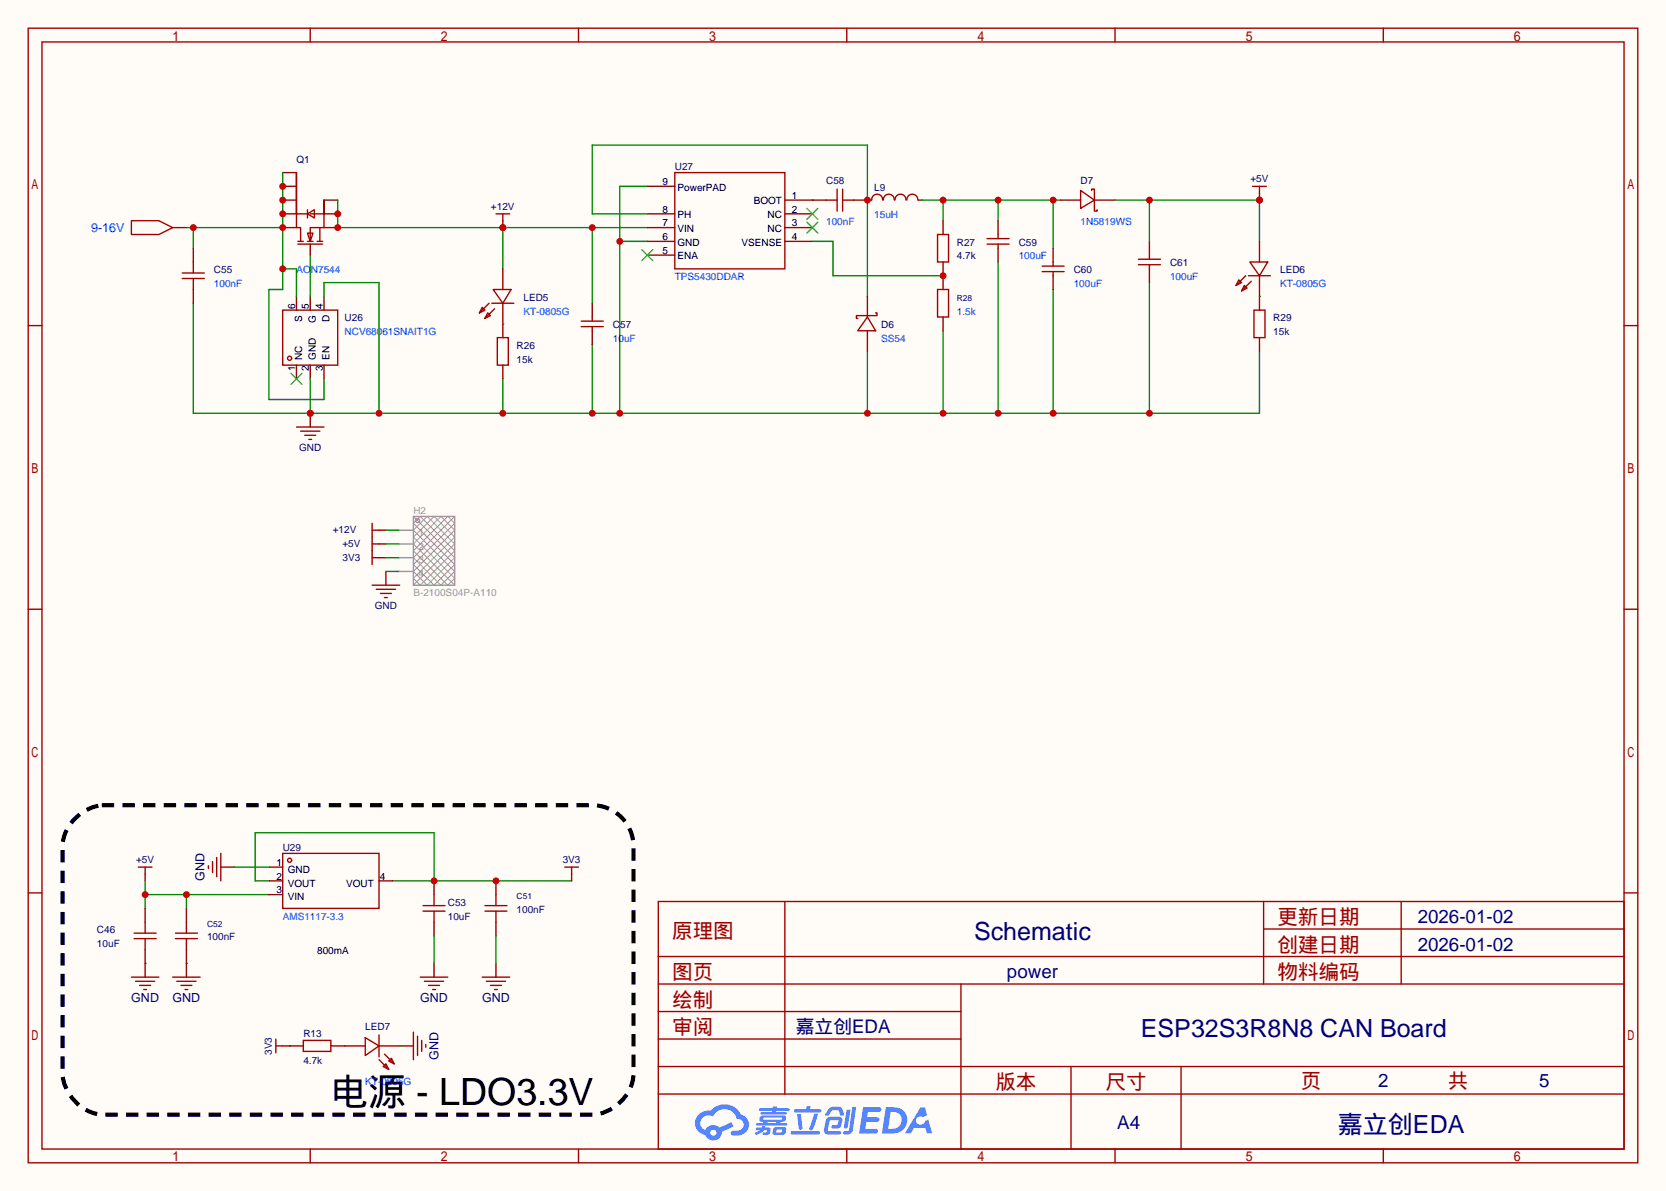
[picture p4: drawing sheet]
<svg xmlns="http://www.w3.org/2000/svg" width="308mm" height="220mm" viewBox="0 0 308 220" stroke-linecap="round" stroke-linejoin="round" font-family="sans-serif">
<path d="M0 0h307.6v220h-307.6z" fill="#fffcf7"/>
<g fill="none" stroke="#a10000" stroke-width=".25">
<path d="M5.2 5.2h297.2v209.6h-297.2zM7.7 7.7h292.1v204.5h-292.1zM57.3 5.2v2.5M106.8 5.2v2.5M156.3 5.2v2.5M205.9 5.2v2.5M255.4 5.2v2.5M5.2 60.1h2.5M299.8 60.1h2.6M5.2 112.5h2.5M299.8 112.5h2.6M5.2 164.9h2.5"/>
<path d="M121.5 166.5h178.3v45.7h-178.3zM121.5 176.7h178.3M144.9 166.5v35.6M233.3 166.5v15.2M233.3 171.6h66.5M258.7 166.5v15.2M299.8 164.9h2.6M121.5 186.8h55.9M121.5 181.7h178.3M121.5 197h178.3M121.5 191.9h55.9M177.4 181.7v30.5"/>
<path d="M197.7 197v15.2M218.1 197v15.2M57.3 212.2v2.6M106.8 212.2v2.6M121.5 202.1h178.3M156.3 212.2v2.6M205.9 212.2v2.6M255.4 212.2v2.6"/>
</g>
<g fill="#5487ff">
<path d="M159.4 204.5h2.1a.97 .97 0 0 1 1.2 .4 .53 .53 0 0 1-.7 .4h-1.8l-.1 1.1h1.9a.43 .43 0 0 1 .4 .4 .43 .43 0 0 1-.5 .4h-1.9l-.2 1.3h1.6a.45 .45 0 0 1 .6 .2 .45 .45 0 0 1-.1 .6h-3.3z"/>
<path d="M169.9 204.5h.9l.4 1.5-.8 .3a.82 .82 0 0 0-1.1 .1 .82 .82 0 0 0 .1 1.2 .82 .82 0 0 0 1.1-.1l.3-.5 .6-.2 .7 2.5h-1l-.3-1h-2l-.6 1h-1.1z"/>
<path d="M156.3 204.9h.7l-.5 3.2a.36 .36 0 0 1-.3 .3 .36 .36 0 0 1-.4-.3z"/>
<path d="M157.4 204.4h.7l-.6 4.3a1.13 1.13 0 0 1-1.8 .6l.2-.4h.7l.2-.2z"/>
<path d="M153.1 204.7l.6-.3h1a.77 .77 0 0 1 .8 .5l.3 1-.1 .2-.6-.1-.3-.9-1-.1a1.3 1.3 0 0 0-.8 1l-.5 .1-.2-.2z"/>
<path d="M152.6 206.6l.6-.3 1.7-.1a.66 .66 0 0 1 .6 1l-.1 .4a.81 .81 0 0 1-.9 .8h-.7a.32 .32 0 0 1-.3-.3 .32 .32 0 0 1 .4-.3h.7l.2-.9h-1.6l-.4 1.9 2.2 .1a.32 .32 0 0 1 .3 .3 .32 .32 0 0 1-.4 .3h-2.2l-.5-.3-.1-.5z"/>
<path d="M146.1 208.9h5a.33 .33 0 0 1 .3 .3 .33 .33 0 0 1-.4 .3h-4.8l-.2-.1z"/>
<path d="M150.3 205.7h.8l-1 2.9a.36 .36 0 0 1-.4 .2 .36 .36 0 0 1-.3-.3z"/>
<path d="M147.2 205.7h.7l.3 2.6a.34 .34 0 0 1-.3 .4 .34 .34 0 0 1-.4-.3z"/>
<path d="M146.7 204.8h2.1l.1-.4 .2-.1h.5l-.1 .5h1.8a.32 .32 0 0 1 .4 .4 .32 .32 0 0 1-.4 .3h-4.5l-.2-.2z"/>
<path d="M139.7 208.3h.9l.1-.3h.6v.2l.8 .1a.82 .82 0 0 1-.5 1.3h-.8v-.4l.8-.2v-.2l-.5-.1-.5 .5-1.1 .4-.2-.4 1-.5h-.7z"/>
<path d="M140.2 204.7h2.4l.1-.3 .7-.1v.4h2.1l.3 .3-.3 .2h-2.2v.2h1.8l.2 .3-.2 .1h-4.5l-.2-.1 .1-.3h2v-.2h-2.2l-.2-.2z"/>
<path d="M163.6 204.5l-.8 4.8h1.7a2.47 2.47 0 0 0 2.9-1.6 2.47 2.47 0 0 0-1.5-3.1zM164.4 205.3a1.61 1.61 0 0 1 2.1 1.5 1.61 1.61 0 0 1-1.8 1.7h-.7z"/>
<path d="M140.4 206.2a.55 .55 0 0 0-.2 .7 .55 .55 0 0 0 .7 .3l.1 .2h-1.3l-.1 .4 5.5 .1 .3-.2-.2-.3h-1.2l.2-.2a.7 .7 0 0 0 .8-.3 .7 .7 0 0 0 0-.8l-4.2-.1zM141 206.4h3.3l.1 .1-.2 .3h-3.2l-.1-.2zM141.7 207.2h1.7l-.2 .2h-1.4z"/>
<path d="M142.8 208.4a1.05 1.05 0 0 0 0 1.1 2.91 2.91 0 0 0 2.2-.1 .98 .98 0 0 0 0-1.2h-1.7zM143.4 208.7l.9-.1 .1 .1v.3l-.3 .2-.8-.1z"/>
<path d="M129.1 205.8a2.23 2.23 0 0 0-.7 2.3 2.23 2.23 0 0 0 1.8 1.6 1.58 1.58 0 0 0 1.8 .9 1.58 1.58 0 0 0 1.3-1.5l2.2-1.1-.5-.7-2.1 1a1.65 1.65 0 0 0-2.7 .4 1.45 1.45 0 0 1-.8-1.9 1.45 1.45 0 0 1 2-.7l.3 .1a2.3 2.3 0 0 1 2.3-1.3 2.3 2.3 0 0 1 2 1.7 1.12 1.12 0 0 1 1.3 1 1.12 1.12 0 0 1-1.1 1.2h-.7a.45 .45 0 0 0-.6 .4 .45 .45 0 0 0 .4 .5 2.26 2.26 0 0 0 2.9-2.4 2.04 2.04 0 0 0-1.4-1.5 3.3 3.3 0 0 0-5.6-.7l-1.1 .1zM131.1 209.2a.6 .6 0 0 1 1.2 0 .6 .6 0 0 1-1.2 0z"/>
</g>
<path d="M26.8 161.4v1.3M52.2 193.2h1.3M73.8 193.2h2.5" fill="none" stroke="#870000" stroke-width=".25"/>
<path d="M25.5 160.1h2.6M26.8 160.1v1.3M50.9 191.9v2.5M50.9 193.2h1.3M76.3 190.6v5.1M77.1 191.4v3.5M77.9 192.2v2M78.6 192.9v.5" fill="none" stroke="#a10000" stroke-width=".25"/>
<path d="M26.8 162.7v5.1M26.8 165.2h22.9M34.4 165.2v2.6" fill="none" stroke="#008700" stroke-width=".25"/>
<g fill="#c00">
<circle cx="26.8" cy="165.2" r=".63"/>
<circle cx="34.4" cy="165.2" r=".63"/>
</g>
<g fill="none" stroke="#870000" stroke-width=".25">
<path d="M52.2 39.5h2.5M52.2 37h2.5M52.2 34.4h2.5M52.2 31.9h2.5M59.8 39.5h2.6M59.8 37h2.6M31.9 42h2.5M52.2 42h2.5M54.7 54.7v2.6M57.3 45.1v2M57.3 54.7v2.6M59.8 42h2.6"/>
<path d="M59.8 54.7v2.6M54.7 67.4v2.6M57.3 67.4v2.6M59.8 67.4v2.6M26.8 177.9v2.6M34.4 177.9v2.6M40.8 160.1h2.5M80.1 177.9v2.6M91.6 177.9v2.6M105.5 161.4v1.3"/>
</g>
<g fill="none" stroke="#a10000" stroke-width=".25">
<path d="M56.8 39.5l1.2-.8v1.6zM56.8 39.5h-2.1v-7.6v10.1h.8v2.6M56.8 38.7v1.6M57.3 39.5h2.5v-2.5v5h-2.5v2.6M24.3 40.8h5l2.6 1.2-2.6 1.3h-5zM52.2 57.3h10.2v10.1h-10.2zM55 45.1h4.6M55 44.6h1M56.8 43.1h1l-.5 1.5zM56.8 44.6h1M58.5 44.6h1.1M59.1 42v2.6"/>
<path d="M38.5 159.9v.5M39.2 159.1v2.1M40 158.4v3.5M40.8 157.6v5.1M104.3 160.1h2.5M105.5 160.1v1.3M24.3 180.5h5M25 181.2h3.6M25.8 182h2M26.5 182.8h.6M31.9 180.5h5.1M32.6 181.2h3.6"/>
<path d="M33.4 182h2M34.2 182.8h.5M77.6 180.5h5.1M78.4 181.2h3.5M79.1 182h2.1M79.9 182.8h.5M89 180.5h5.1M89.8 181.2h3.5M90.6 182h2M91.3 182.8h.5"/>
<circle cx="53.5" cy="66.2" r=".38"/>
</g>
<g fill="none" stroke="#008700" stroke-width=".25">
<path d="M52.2 31.9v21.6h-2.5v20.3h10.1v-3.8M34.4 42h17.8M35.7 42v3.8M52.2 49.7h2.5v5M57.3 47.1v7.6M26.8 177.9h.1M34.4 177.9h.1M43.3 160.1h6.4M49.7 162.7h-2.6v-8.9h33v8.9M72.5 162.7h33M80.1 172.8v5.1M91.6 172.8v5.1"/>
<path d="M53.5 193.2h.1"/>
</g>
<path d="M19.2 148.7h90.1a7.6 7.6 0 0 1 7.7 7.6v41.9a8.2 8.2 0 0 1-7.7 7.7h-90.1a8.2 8.2 0 0 1-7.6-7.7v-41.9a8.2 8.2 0 0 1 7.6-7.6" fill="none" stroke="#000" stroke-width=".76" stroke-dasharray="1.5 2.3"/>
<path d="M53.7 69l2.1 2M55.8 69l-2.1 2" fill="none" stroke="#3c3" stroke-width=".25"/>
<g fill="#c00">
<circle cx="52.2" cy="49.7" r=".63"/>
<circle cx="52.2" cy="42" r=".63"/>
<circle cx="52.2" cy="39.5" r=".63"/>
<circle cx="52.2" cy="37" r=".63"/>
<circle cx="52.2" cy="34.4" r=".63"/>
<circle cx="35.7" cy="42" r=".63"/>
</g>
<path d="M119.5 34.4h-5.1v41.9M35.7 56v20.3h196.8v-11.4M59.8 54.7v-2.5h10.2v24.1M114.4 44.6h5.1M184.3 48.4v27.9M194.4 53.5v22.8M212.2 52.2v24.1M57.3 70v6.3M92.8 70v6.3M109.3 63.6v12.7M160.1 64.9v11.4M174.1 61.1v15.2" fill="none" stroke="#008700" stroke-width=".25"/>
<g fill="#c00">
<circle cx="57.3" cy="76.3" r=".63"/>
<circle cx="70" cy="76.3" r=".63"/>
<circle cx="92.8" cy="76.3" r=".63"/>
<circle cx="109.3" cy="76.3" r=".63"/>
<circle cx="114.4" cy="76.3" r=".63"/>
<circle cx="114.4" cy="44.6" r=".63"/>
<circle cx="160.1" cy="76.3" r=".63"/>
<circle cx="174.1" cy="76.3" r=".63"/>
<circle cx="184.3" cy="76.3" r=".63"/>
<circle cx="194.4" cy="76.3" r=".63"/>
<circle cx="212.2" cy="76.3" r=".63"/>
</g>
<path d="M57.3 76.3v2.6" fill="none" stroke="#870000" stroke-width=".25"/>
<circle cx="57.3" cy="76.3" r=".63" fill="#c00"/>
<path d="M54.7 78.9h5.1M55.5 79.6h3.6M56.3 80.4h2M57 81.2h.5" fill="none" stroke="#a10000" stroke-width=".25"/>
<path d="M62.4 37v5h57.1M92.8 42v7.7M109.3 42v14" fill="none" stroke="#008700" stroke-width=".25"/>
<g fill="#c00">
<circle cx="92.8" cy="42" r=".63"/>
<circle cx="109.3" cy="42" r=".63"/>
<circle cx="62.4" cy="42" r=".63"/>
<circle cx="62.4" cy="39.5" r=".63"/>
</g>
<path d="M124.6 31.9h20.3v17.8h-20.3zM160.9 36.9a1.01 1.01 0 0 1 1.1-1 1.01 1.01 0 0 1 1 1M163.1 36.9a1.01 1.01 0 0 1 1-1 1.01 1.01 0 0 1 1 1M165.2 36.9a1.01 1.01 0 0 1 1.1-1 1.01 1.01 0 0 1 1 1M167.4 36.9a1.01 1.01 0 0 1 1-1 1.01 1.01 0 0 1 1.1 1M160.1 58.5l1.6 2.6h-3.3zM161.7 57.8h.2v.5h-3.8v.5h.3M91.8 62.4h2.1v5h-2.1z" fill="none" stroke="#a10000" stroke-width=".25"/>
<g fill="none" stroke="#870000" stroke-width=".25">
<path d="M119.5 39.5h5.1M119.5 34.4h5.1M144.9 37h5.1M144.9 39.5h5.1M160.1 37h.8M169.5 37h.8M92.8 59.8v2.6M119.5 42h5.1M119.5 44.6h5.1M119.5 47.1h5.1M144.9 42h5.1M144.9 44.6h5.1"/>
<path d="M160.1 54.7v3.8M92.8 67.4v2.6M160.1 61.1v3.8"/>
</g>
<path d="M149 38.5l2 2M151 38.5l-2 2M118.5 46.1l2 2M120.5 46.1l-2 2M149 41l2 2.1M151 41l-2 2.1" fill="none" stroke="#3c3" stroke-width=".25"/>
<path d="M119.5 39.5h-10.2v-12.7h50.8v27.9M150 37h.1M170.3 37h25.4M174.1 37v3.8M184.3 37v3.8M194.4 37v8.8M150 44.6h3.8v6.3h20.3" fill="none" stroke="#008700" stroke-width=".25"/>
<g fill="#c00">
<circle cx="174.1" cy="37" r=".63"/>
<circle cx="184.3" cy="37" r=".63"/>
<circle cx="194.4" cy="37" r=".63"/>
</g>
<path d="M195.7 37h3.8M202.1 37h3.8M174.1 50.9v2.6M174.1 58.5v2.6M184.3 40.8v2.5M184.3 45.8v2.6M194.4 45.8v2.6M194.4 50.9v2.6M212.2 44.6v2.5M212.2 49.7v2.5" fill="none" stroke="#870000" stroke-width=".25"/>
<g fill="none" stroke="#a10000" stroke-width=".25">
<path d="M199.5 35.2l2.6 1.8-2.6 1.5zM201.5 35.2v-.3h.6v4.1h.5v-.3M173.1 53.5h2v5h-2zM182.2 45.1h4.1M182.2 44.1h4.1M184.3 43.3v.8M184.3 45.1v.7M192.4 50.2h4.1M192.4 49.1h4.1M194.4 48.4v.7M194.4 50.2v.7M210.2 48.9h4"/>
<path d="M210.2 47.9h4M212.2 47.1v.8M212.2 48.9v.8"/>
</g>
<path d="M205.9 37h26.6v7.6M212.2 37v7.6" fill="none" stroke="#008700" stroke-width=".25"/>
<g fill="#c00">
<circle cx="212.2" cy="37" r=".63"/>
<circle cx="232.5" cy="37" r=".63"/>
</g>
<path d="M232.5 35.7v1.3" fill="none" stroke="#870000" stroke-width=".25"/>
<circle cx="232.5" cy="37" r=".63" fill="#c00"/>
<path d="M231.3 34.4h2.5M232.5 34.4v1.3M231.5 57.3h2.1v5.1h-2.1z" fill="none" stroke="#a10000" stroke-width=".25"/>
<path d="M92.8 40.8v1.2M232.5 54.7v2.6M232.5 62.4v2.5" fill="none" stroke="#870000" stroke-width=".25"/>
<circle cx="92.8" cy="42" r=".63" fill="#c00"/>
<g fill="none" stroke="#a10000" stroke-width=".25">
<path d="M91.6 39.5h2.5M92.8 39.5v1.3M89 56.8l.5 .5-1 .5zM90 57.8l.6 .5-1.1 .5zM90.3 56l-1.8 1.8M90.8 56h4.1M91.1 53.5h3.3l-1.6 2.5zM91.3 57l-1.8 1.8M173.1 43.3h2v5.1h-2zM228.7 51.7l.5 .5-1 .5zM229.7 52.7l.6 .5-1.1 .5zM230 50.9l-1.8 1.8"/>
<path d="M230.5 50.9h4.1M230.8 48.4h3.3l-1.6 2.5zM231 51.9l-1.8 1.8M68.7 96.6v7.7M68.7 97.9h1.3M68.7 103h1.3M68.7 108.1h5.1M68.7 100.5h1.3M69.5 108.8h3.5M70.2 109.6h2.1M71 110.4h.5M56 192.2h5.1v2h-5.1z"/>
<path d="M67.4 191.6l2.6 1.6-2.6 1.7zM70 195.7l1.8 1.8M70 191.1v4.1M70.7 197l.5-.5 .6 1zM71 194.7l1.8 1.8M71.8 196l.5-.5 .5 1z"/>
</g>
<g fill="none" stroke="#870000" stroke-width=".25">
<path d="M92.8 49.7v3.8M92.8 56v3.8M174.1 40.8v2.5M174.1 48.4v2.5M232.5 44.6v3.8M232.5 50.9v3.8M70 97.9h1.2M70 103h1.2M70 100.5h1.2M71.2 105.5v2.6M53.5 193.2h2.5M61.1 193.2h6.3"/>
<path d="M70 193.2h3.8"/>
</g>
<path d="M92.8 59.8h.1M232.5 54.7h.1M71.2 97.9h2.6M71.2 103h2.6M71.2 105.5h2.6M71.2 100.5h2.6M63.6 193.2h.1M73.8 193.2h.1" fill="none" stroke="#008700" stroke-width=".25"/>
<path d="M76.3 96.6l1.3-1.2 6.3 6.3-6.3 6.4-1.3-1.3 7.6-7.6-3.8-3.8-3.8 3.8 7.6 7.6-1.2 1.3-6.4-6.4 6.4-6.3 1.2 1.2-7.6 7.7 3.8 3.8 3.8-3.8zM76.3 95.4l7.6 7.6-5 5.1-2.6-2.6 7.6-7.6-2.5-2.5-5.1 5.1 7.6 7.6M77.3 95.8l.1 .2M77.4 96.3l-.1 .2M83.9 95.4l-7.6 7.6 5.1 5.1 2.5-2.6-7.6-7.6 2.6-2.5 5 5.1-7.6 7.6" fill="none" stroke="#999" stroke-width=".18"/>
<g fill="none" stroke="#999" stroke-width=".25">
<path d="M73.8 97.9h2.5M76.3 95.4h7.6v12.7h-7.6zM73.8 100.5h2.5M73.8 103h2.5M73.8 105.5h2.5"/>
<circle cx="77.1" cy="96.1" r=".38"/>
</g>
<circle cx="174.1" cy="50.9" r=".63" fill="#c00"/>
<path d="M26.8 167.8v2.5M26.8 175.4v2.5M80.1 162.7v2.5M80.1 170.3v2.5" fill="none" stroke="#870000" stroke-width=".25"/>
<path d="M24.8 173.4h4M24.8 172.3h4M26.8 170.3v2M26.8 173.4v2" fill="none" stroke="#a10000" stroke-width=".25"/>
<circle cx="80.1" cy="162.7" r=".63" fill="#c00"/>
<path d="M107.3 59.3h4.1M109.3 58.5v.8M107.3 60.3h4.1M109.3 60.3v.8M78.1 168.3h4.1M78.1 167.3h4.1M80.1 165.2v2.1M80.1 168.3v2M89.5 168.3h4.1M89.5 167.3h4.1M91.6 165.2v2.1" fill="none" stroke="#a10000" stroke-width=".25"/>
<path d="M109.3 56v2.5M109.3 61.1v2.5M91.6 162.7v2.5M91.6 170.3v2.5" fill="none" stroke="#870000" stroke-width=".25"/>
<circle cx="91.6" cy="162.7" r=".63" fill="#c00"/>
<path d="M154.6 34.9v4.1M155.6 37h2M155.6 34.9v4.1M33.7 51.4h4M33.7 50.4h4M35.7 48.4v2M35.7 51.4v2.1M32.4 173.4h4M32.4 172.3h4M34.4 170.3v2M34.4 173.4v2M91.6 168.3v2" fill="none" stroke="#a10000" stroke-width=".25"/>
<path d="M150 37h2.5M157.6 37h2.5M35.7 45.8v2.6M35.7 53.5v2.5M34.4 167.8v2.5M34.4 175.4v2.5" fill="none" stroke="#870000" stroke-width=".25"/>
<circle cx="160.1" cy="37" r=".63" fill="#c00"/>
<g fill="none" stroke="#a10000" stroke-width=".25">
<path d="M152.5 37h2.1M52.2 157.6h17.8v10.2h-17.8z"/>
<circle cx="53.5" cy="158.9" r=".38"/>
</g>
<path d="M49.7 160.1h2.5M49.7 162.7h2.5M49.7 165.2h2.5M70 162.7h2.5" fill="none" stroke="#870000" stroke-width=".25"/>
<text font-size="6.9" x="61.1" y="204.1">电源 - LDO3.3V</text>
<g font-size="4.6" fill="#000080">
<text x="179.8" y="173.7">Schematic</text>
<text x="210.7" y="191.4">ESP32S3R8N8 CAN Board</text>
<text x="247" y="209.2">嘉立创EDA</text>
</g>
<g font-size="3.8" fill="#a00000">
<text x="124.1" y="173.2">原理图</text>
<text x="235.8" y="170.7">更新日期</text>
<text x="235.8" y="175.8">创建日期</text>
<text x="124.1" y="185.9">绘制</text>
<text x="124.1" y="180.8">图页</text>
<text x="235.8" y="180.8">物料编码</text>
<text x="124.1" y="191">审阅</text>
<text x="183.8" y="201.2">版本</text>
<text x="204.1" y="201.2">尺寸</text>
<text x="240.2" y="200.9">页</text>
<text x="267.3" y="200.9">共</text>
</g>
<g font-size="3.5" fill="#000080">
<text x="261.7" y="170.5">2026-01-02</text>
<text x="261.7" y="175.6">2026-01-02</text>
<text x="185.9" y="180.6">power</text>
<text x="146.9" y="190.8">嘉立创EDA</text>
<text x="254.4" y="200.7">2</text>
<text x="284.2" y="200.7">5</text>
<text x="206.3" y="208.6">A4</text>
</g>
<text font-size="2.3" fill="#00f" x="16.8" y="42.8">9-16V</text>
<g font-size="2.3" fill="#000080">
<text x="37.8" y="162.7" transform="rotate(-90 37.8 162.7)">GND</text>
<text x="24.2" y="185.1">GND</text>
<text x="31.9" y="185.1">GND</text>
<text x="77.6" y="185.1">GND</text>
<text x="89" y="185.1">GND</text>
<text x="80.9" y="195.7" transform="rotate(-90 80.9 195.7)">GND</text>
</g>
<g font-size="1.8" fill="#000080">
<text x="54.7" y="30.1">Q1</text>
<text x="124.6" y="31.4">U27</text>
<text x="152.5" y="34">C58</text>
<text x="161.4" y="35.2">L9</text>
<text x="199.5" y="34">D7</text>
<text x="230.9" y="33.7">+5V</text>
<text x="90.7" y="38.8">+12V</text>
<text x="176.7" y="45.4">R27</text>
<text x="176.7" y="47.9">4.7k</text>
<text x="188.1" y="45.4">C59</text>
<text x="39.5" y="50.5">C55</text>
<text x="198.2" y="50.5">C60</text>
<text x="216" y="49.2">C61</text>
<text x="236.3" y="50.5">LED6</text>
<text x="63.6" y="59.4">U26</text>
<text x="96.6" y="55.5">LED5</text>
<text x="235.1" y="59.4">R29</text>
<text x="95.4" y="64.4">R26</text>
<text x="113.2" y="60.6">C57</text>
<text x="162.7" y="60.6">D6</text>
<text x="235.1" y="61.9">15k</text>
<text x="95.4" y="67">15k</text>
<text x="55.2" y="83.2">GND</text>
<text x="61.4" y="98.5">+12V</text>
<text x="63.2" y="101">+5V</text>
<text x="63.3" y="103.6">3V3</text>
<text x="69.2" y="112.4">GND</text>
<text x="25.1" y="159.4">+5V</text>
<text x="52.2" y="157.1">U29</text>
<text x="103.9" y="159.4">3V3</text>
<text x="82.7" y="167.3">C53</text>
<text x="17.9" y="172.4">C46</text>
<text x="38.2" y="173.7">100nF</text>
<text x="82.7" y="169.8">10uF</text>
<text x="95.4" y="168.6">100nF</text>
<text x="17.9" y="174.9">10uF</text>
<text x="56" y="191.4">R13</text>
<text x="67.4" y="190.2">LED7</text>
<text x="50.2" y="194.8" transform="rotate(-90 50.2 194.8)">3V3</text>
<text x="56" y="196.5">4.7k</text>
</g>
<g font-size="1.8">
<text x="122.3" y="34.2">9</text>
<text x="125.1" y="35.2">PowerPAD</text>
<text x="122.3" y="41.8">7</text>
<text x="122.3" y="39.3">8</text>
<text x="125.1" y="40.3">PH</text>
<text x="139.2" y="37.7">BOOT</text>
<text x="141.7" y="40.3">NC</text>
<text x="146.2" y="36.7">1</text>
<text x="146.2" y="39.3">2</text>
<text x="146.2" y="41.8">3</text>
<text x="122.3" y="46.9">5</text>
<text x="122.3" y="44.3">6</text>
<text x="125.1" y="47.9">ENA</text>
<text x="125.1" y="45.4">GND</text>
<text x="125.1" y="42.8">VIN</text>
<text x="136.9" y="45.4">VSENSE</text>
<text x="141.7" y="42.8">NC</text>
<text x="146.2" y="44.3">4</text>
<text x="54.5" y="57.2" transform="rotate(-90 54.5 57.2)">6</text>
<text x="55.8" y="59.5" transform="rotate(-90 55.8 59.5)">S</text>
<text x="57" y="57.2" transform="rotate(-90 57 57.2)">5</text>
<text x="58.3" y="59.7" transform="rotate(-90 58.3 59.7)">G</text>
<text x="59.6" y="57.2" transform="rotate(-90 59.6 57.2)">4</text>
<text x="60.9" y="59.5" transform="rotate(-90 60.9 59.5)">D</text>
<text x="54.5" y="68.6" transform="rotate(-90 54.5 68.6)">1</text>
<text x="55.8" y="66.5" transform="rotate(-90 55.8 66.5)">NC</text>
<text x="57" y="68.6" transform="rotate(-90 57 68.6)">2</text>
<text x="58.3" y="66.5" transform="rotate(-90 58.3 66.5)">GND</text>
<text x="59.6" y="68.6" transform="rotate(-90 59.6 68.6)">3</text>
<text x="60.9" y="66.5" transform="rotate(-90 60.9 66.5)">EN</text>
<text x="51" y="159.9">1</text>
<text x="53.1" y="161.2">GND</text>
<text x="51" y="162.5">2</text>
<text x="51" y="165">3</text>
<text x="53.1" y="163.7">VOUT</text>
<text x="53.1" y="166.3">VIN</text>
<text x="63.9" y="163.7">VOUT</text>
<text x="70.1" y="162.5">4</text>
<text x="58.5" y="176.2">800mA</text>
</g>
<g font-size="1.8" fill="#00f">
<text x="152.5" y="41.6">100nF</text>
<text x="161.4" y="40.3">15uH</text>
<text x="199.5" y="41.6">1N5819WS</text>
<text x="188.1" y="47.9">100uF</text>
<text x="39.5" y="53">100nF</text>
<text x="54.7" y="50.5">AON7544</text>
<text x="124.6" y="51.7">TPS5430DDAR</text>
<text x="198.2" y="53">100uF</text>
<text x="216" y="51.7">100uF</text>
<text x="236.3" y="53">KT-0805G</text>
<text x="96.6" y="58.1">KT-0805G</text>
<text x="176.7" y="58.1">1.5k</text>
<text x="63.6" y="61.9">NCV68061SNAIT1G</text>
<text x="113.2" y="63.2">10uF</text>
<text x="162.7" y="63.2">SS54</text>
<text x="52.2" y="169.8">AMS1117-3.3</text>
<text x="67.4" y="200.3">KT-0805G</text>
</g>
<g font-size="1.8" fill="#999">
<text x="76.3" y="94.9">H2</text>
<text x="77.3" y="99">1</text>
<text x="77.3" y="101.5">2</text>
<text x="77.3" y="104">3</text>
<text x="77.3" y="106.6">4</text>
<text x="76.3" y="110.2">B-2100S04P-A110</text>
</g>
<g font-size="1.6" fill="#000080">
<text x="176.7" y="55.5">R28</text>
<text x="95.4" y="166">C51</text>
<text x="38.2" y="171.1">C52</text>
</g>
</svg>
